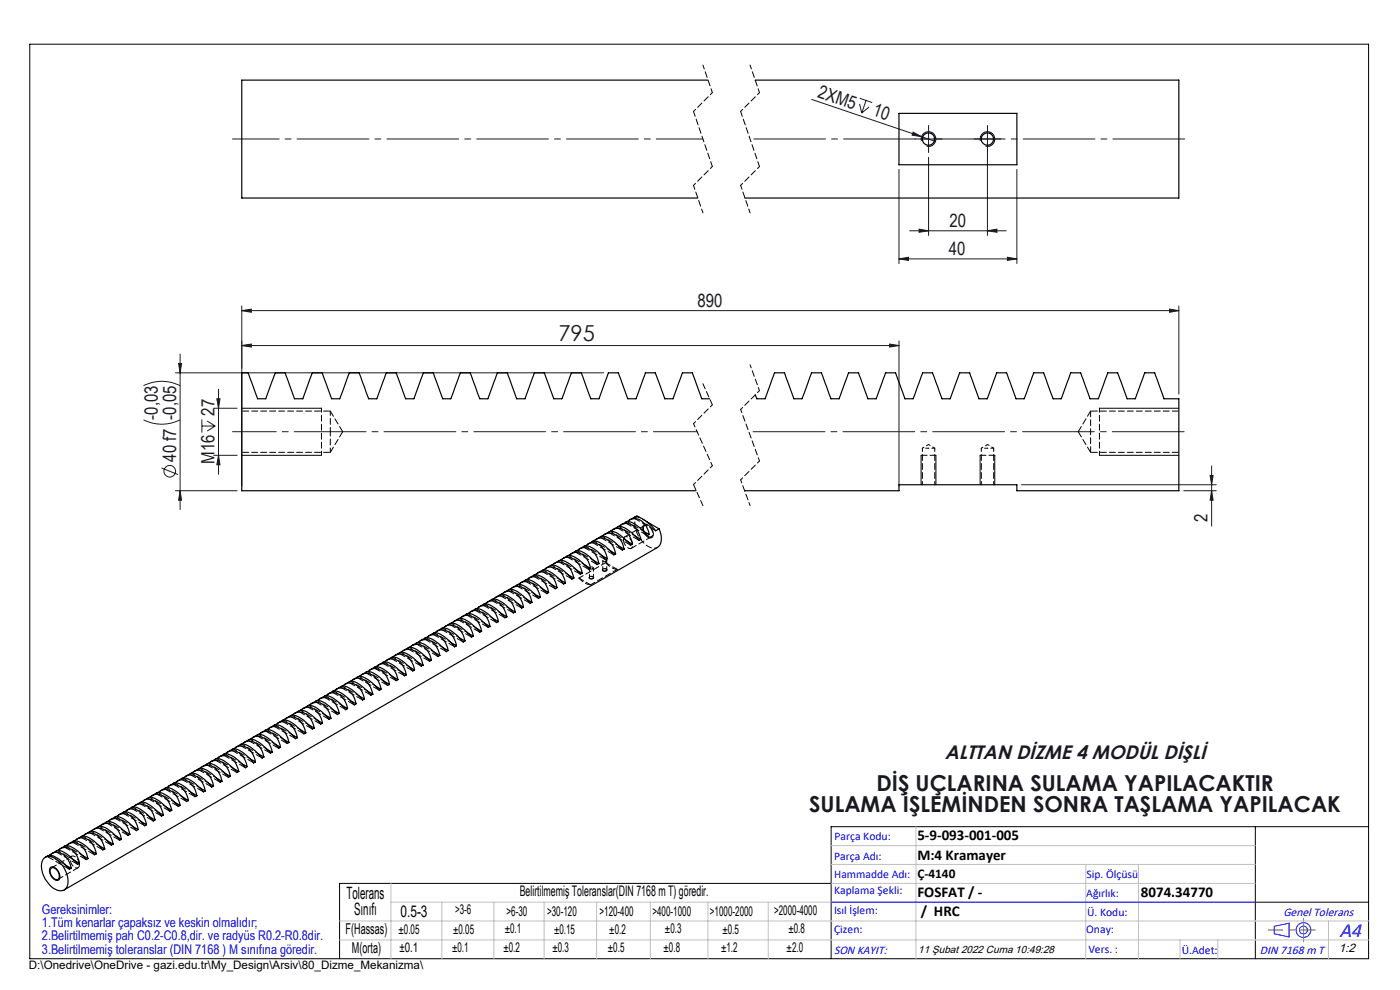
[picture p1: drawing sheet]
<svg xmlns="http://www.w3.org/2000/svg" width="297mm" height="210mm" viewBox="0 0 297 210" stroke-linecap="round" stroke-linejoin="round" font-family="sans-serif">
<g fill="none" stroke="#191924" stroke-width=".21">
<path d="M172.2 21.1l23.3 7.9M182.4 22l.4 2M182.4 20.8l2.6 1M183.7 21.3l-.9 2.7M184.4 22.7l-1.6 1.3M190.7 35.9v20M193.7 28l1.8 1-2-.3zM195.4 29.5h3.1M195.5 29l2.9 1M197 33.4v16.5M197 27.9v3.2M207.9 29.5h3.1"/>
<path d="M209.5 27.9v22M215.7 35.9v20M190.7 54.9l2-.3v.6zM190.7 54.9h25M193 49h20.5M195 48.6l2 .4-2 .3zM209.5 49l2-.4v.7zM213.7 54.6l2 .3-2 .3zM37.2 79.1h90.9M37.9 77.1h.6l-.3 2zM38.2 75.1v33M51.3 73.3l2-.3v.6z"/>
<path d="M51.3 73.3h139.4M51.3 65.9l2-.3v.6zM51.3 64.9v38.2M51.3 65.9h198.8M188.7 73l2 .3-2 .3zM190.7 72.3v30.8M248.1 65.6l2 .3-2 .3zM250.1 64.9v18.7M30.4 89.1a8.6 8.6 0 0 0 7.8 0M30.4 81.8a8.6 8.6 0 0 1 7.8 0M34.3 99.3l3.5 1.4M42.8 89v2.8"/>
<path d="M42.8 90.4h2.8M44 89.3l1.6 1.1M45.3 86.6h5M45.3 96.6h5M45.6 90.4l-1.6 1M46 84.6h.7l-.3 2zM46.4 96.6l.3 2h-.7zM46.4 82.6v18M257 98.8v12.8M37.2 104.1h13.1M38.2 104.1l.3 2h-.6zM216.7 102.8h41.3"/>
<path d="M251.1 104.1h6.9M256.7 100.9h.7l-.4 1.9zM257 104.1l.4 2h-.7z"/>
<circle cx="36" cy="100" r="1.23"/>
</g>
<g fill="none" stroke="#000" stroke-width=".21">
<path d="M6.3 9.4h284v194h-284zM195.5 29.9a1.56 1.56 0 0 1 1.3-2 1.56 1.56 0 0 1 1.7 1.7 1.56 1.56 0 0 1-1.9 1.4M208 29.9a1.56 1.56 0 0 1 1.3-2 1.56 1.56 0 0 1 1.7 1.7 1.56 1.56 0 0 1-1.9 1.4M51.3 96.6h16.9M51.3 86.6h16.9M195.4 96.6v6.2M198.5 96.6v6.2M207.9 96.6v6.2M211 96.6v6.2M233.2 96.6h16.9M233.2 86.6h16.9M136.5 111.4a1.03 1.03 0 0 1 1.6 .5 1.49 1.49 0 0 1 .1 2.2 1.98 1.98 0 0 1-1.7-2.7z"/>
<path d="M125.1 122.3l.3-.1a.34 .34 0 0 1 .5 .3 .34 .34 0 0 1-.5 .3h-.2a.23 .23 0 0 1-.2-.2 .23 .23 0 0 1 .1-.3zM127.9 120.7l.3-.1a.35 .35 0 0 1 .5 .1 .35 .35 0 0 1-.1 .5 .35 .35 0 0 1-.4 0l-.4-.1zM266.3 175.4v28M290.3 175.4h-114v28M10.7 184a1.58 1.58 0 0 1 2 1.5 .8 .8 0 0 1-.2 1.1 .8 .8 0 0 1-1.1-.2 1.93 1.93 0 0 1-.7-2.4zM176.3 187.4h-104.3v16M266.3 191.4h24"/>
</g>
<g fill="none" stroke="#00f" stroke-width=".21">
<path d="M176.3 191.4h90M270.3 196.5l3.2-.7v2.9l-3.2-.6z"/>
<circle cx="276.5" cy="197.3" r="1.57"/>
<circle cx="276.5" cy="197.3" r=".83"/>
</g>
<path d="M195.4 29.5h-1.3M197 27.9v-1.3M197 31v1.4M198.6 29.5h1.3M207.9 29.5h-1.3M209.5 27.9v-1.3M209.5 31v1.4M211.1 29.5h1.3" fill="none" stroke="#191924" stroke-width=".21" stroke-dasharray="15.2 1.3 1.3 1.3"/>
<path d="M49.3 29.5h99.8" fill="none" stroke="#191924" stroke-width=".21" stroke-dasharray="15.2 1.3 1.3 1.3" stroke-dashoffset="5.3"/>
<path d="M159.1 29.5h93" fill="none" stroke="#191924" stroke-width=".21" stroke-dasharray="15.2 1.3 1.3 1.3" stroke-dashoffset="-.8"/>
<path d="M149.1 13.8l2 5.8M159.1 13.8l2 5.8M147.1 39.3l2 5.9M157.1 39.3l2 5.9M68.2 96.6v-10M233.2 86.6v10" fill="none" stroke="#000" stroke-width=".21" stroke-dasharray="1.3 .6" stroke-dashoffset=".4"/>
<path d="M151.1 19.6l-4 4M161.1 19.6l-4 4M151.1 35.3l-4 4M161.1 35.3l-4 4M151.1 85.9l-4 4M151.1 98.8l-4 4M161.1 82.9l-4 4M161.1 97.8l-4 4" fill="none" stroke="#000" stroke-width=".21" stroke-dasharray="1.3 .6" stroke-dashoffset=".7"/>
<path d="M147.1 23.6l4 11.7M157.1 23.6l4 11.7" fill="none" stroke="#000" stroke-width=".21" stroke-dasharray="1.3 .6" stroke-dashoffset=".2"/>
<path d="M149.1 81.4l2 4.5M147.1 102.8l2 4.5" fill="none" stroke="#000" stroke-width=".21" stroke-dasharray="1.3 .6" stroke-dashoffset=".1"/>
<path d="M147.1 89.9l4 8.9M157.1 86.9l4 10.9" fill="none" stroke="#000" stroke-width=".21" stroke-dasharray="1.3 .6" stroke-dashoffset=".5"/>
<path d="M159.1 77.4l2 5.5M157.1 101.8l2 5.5" fill="none" stroke="#000" stroke-width=".21" stroke-dasharray="1.3 .6" stroke-dashoffset=".6"/>
<path d="M279 197.3h-9.9" fill="none" stroke="#f00" stroke-width=".21" stroke-dasharray="15.2 1.3 1.3 1.3" stroke-dashoffset="12.2"/>
<path d="M276.5 197.3v2.5M276.5 197.3v-2.5" fill="none" stroke="#808080" stroke-width=".21" stroke-dasharray="15.2 1.3 1.3 1.3"/>
<g fill="none" stroke="#c0c0c0" stroke-width=".21">
<path d="M176.3 179.4h90M194.3 175.4v28M72 199.4h218.3M72 195.4h218.3M82.9 187.4v16M82.9 191.4h183.4M93.7 191.4v12M104.8 191.4v12M115.4 191.4v12M126.6 191.4v12M138 191.4v12M150.2 191.4v12"/>
<path d="M163 191.4v12M176.3 183.4h90M176.3 187.4h90M230.3 183.4v20M241.5 183.4v20M250.3 199.4v4M258.3 199.4v4M281.8 195.4v8"/>
</g>
<path d="M198.6 96.6h-3.2M211.1 96.6h-3.2" fill="none" stroke="#000" stroke-width=".21" stroke-dasharray="1.3 .6"/>
<path d="M49.3 91.6h98.6" fill="none" stroke="#191924" stroke-width=".21" stroke-dasharray="15.2 1.3 1.3 1.3" stroke-dashoffset="6"/>
<path d="M158.8 91.6h93.3" fill="none" stroke="#191924" stroke-width=".21" stroke-dasharray="15.2 1.3 1.3 1.3" stroke-dashoffset="-.9"/>
<g fill="#191924">
<path d="M193.7 28l1.8 1-2-.3z"/>
<path d="M51.3 65.9l2-.3v.6zM248.1 65.6l2 .3-2 .3zM190.7 54.9l2-.3v.6zM213.7 54.6l2 .3-2 .3zM195 48.6l2 .4-2 .3zM209.5 49l2-.4v.7z"/>
<path d="M38.2 104.1l.3 2h-.6zM37.9 77.1h.6l-.3 2z"/>
<path d="M46 84.6h.7l-.3 2zM46.4 96.6l.3 2h-.7zM256.7 100.9h.7l-.4 1.9zM257 104.1l.4 2h-.7z"/>
<path d="M188.7 73l2 .3-2 .3zM51.3 73.3l2-.3v.6z"/>
</g>
<g fill="none" stroke="#000" stroke-width=".25">
<path d="M150.2 17h-98.9v25h96.7M160.2 17h89.9v25h-92.1M190.7 24.1h25v10.9h-25zM150.5 84.6h-1.6l-2-5.5h-2.1l-2 5.5h-1.8l-2-5.5h-2.1l-2 5.5h-1.7l-2-5.5h-2.2l-1.9 5.5h-1.8l-2-5.5h-2.1l-2 5.5h-1.7l-2-5.5h-2.2l-1.9 5.5h-1.8l-2-5.5h-2.1l-2 5.5h-1.7l-2-5.5h-2.2l-2 5.5h-1.7l-2-5.5h-2.1l-2 5.5h-1.8l-1.9-5.5h-2.1l-2.1 5.5h-1.7l-2-5.5h-2.1l-2 5.5h-1.8l-2-5.5h-2.1l-2 5.5h-1.7l-2-5.5h-2.1l-2 5.5h-1.8l-2-5.5h-1.3v25h96.4M160.2 83.7l.3 .9h1.8l2-5.5h2.1l2 5.5h1.7l2.1-5.5h2.1l2 5.5h1.7l2-5.5h2.1l2 5.5h1.8l2-5.5h2.1l2 5.5h1.7l2-5.5h2.1l2 5.5h1.8l2-5.5h2.1l2 5.5h1.7l2-5.5h2.1l2 5.5h1.8l2-5.5h2.1l2 5.5h1.7l2-5.5h2.1l2 5.5h1.8l2-5.5h2.1l2 5.5h1.7l2.1-5.5h2.1l1.9 5.5h3.2v19.5h-34.4v-1.3h-25v1.3h-32.8M117.1 119.9a2.6 2.6 0 0 1 4.1 1.2l.5 1.5M117.5 119.5l1.1-.6a3.5 3.5 0 0 1 3.1 1.4l1.4 1.5 .4-.2M118.9 118.8a2.33 2.33 0 0 1 3.5 .5l.6 .8 .5 1.5M119.3 118.5l1.1-.6a3.4 3.4 0 0 1 3 1.4l1.5 1.5 .4-.2M120.7 117.8a2.6 2.6 0 0 1 4.1 1.3l.5 1.5M121.1 117.5l1.1-.6a2.87 2.87 0 0 1 2.6 1l1.9 1.9 .4-.3M122.4 116.8a2.44 2.44 0 0 1 3.9 .8l.5 .9 .3 1"/>
<path d="M122.9 116.5l1.1-.7a3.4 3.4 0 0 1 3 1.4l1.4 1.5 .4-.2M124.1 119.9l1.2 .7M124.2 115.8a2.57 2.57 0 0 1 4.1 1.2l.5 1.5M124.6 115.5l1.1-.7a3.4 3.4 0 0 1 3.1 1.4l1.4 1.5 .4-.2M125.9 118.8l1.2 .7M126 114.8a2.56 2.56 0 0 1 4.1 1.2l.5 1.5M126.4 114.4l1.1-.6a3.6 3.6 0 0 1 3.1 1.3l1.4 1.6 .4-.2M127.6 117.8l1.2 .7M127.7 113.7a2.48 2.48 0 0 1 4 .8l.4 .9 .3 1.1M128.2 113.4l1.1-.6a2.29 2.29 0 0 1 2.3 .7l1.5 1.4 .7 .8 .4-.2M129.4 116.8l1.2 .7M129.5 112.7a2.59 2.59 0 0 1 4.2 1.2l.5 1.6"/>
<path d="M130 112.4l1.1-.6a2.29 2.29 0 0 1 2.2 .7l1.2 .9 1 1.2 .5-.2M131.2 115.8l1.2 .7M131.3 111.6a2.59 2.59 0 0 1 4.1 1.3l.6 1.5M131.8 111.3l1-.6a2.37 2.37 0 0 1 2.3 .8l1.2 .9 1 1.2 .4-.2M133 114.8l1.2 .7M133.1 110.6a2.6 2.6 0 0 1 4.1 1.3l.5 1.5M133.5 110.3l1.1-.6a2.36 2.36 0 0 1 2.3 .7l1.1 1 1.1 1.2 .7-.4M134.8 113.7l1.2 .7M134.9 109.6l.2-.1 .4 .2M136.5 112.7l1.2 .7M137.2 110.7l2.6 1.5M139.8 112.2a3.2 3.2 0 0 1-.3 3.9l-125.9 72.7"/>
<path d="M83.3 139.4a2.56 2.56 0 0 1 4.2 1.2l.4 1.5M83.8 139l1-.6a2.56 2.56 0 0 1 2.3 .8l.8 .6 1.5 1.5 .3-.2M85.1 138.4a2.48 2.48 0 0 1 3.9 .8l.5 .8 .2 1.1M85.5 138l1.1-.6a2.29 2.29 0 0 1 2.3 .7l1.2 1 1 1.2 .4-.3M86.9 137.3a2.59 2.59 0 0 1 4.1 1.3l.5 1.4M87.3 137l1.1-.6a2.29 2.29 0 0 1 2.3 .7l1.1 1 1.1 1.2 .4-.3M88.7 136.3a2.59 2.59 0 0 1 4.1 1.2l.5 1.5M89.1 136l1.1-.6a2.37 2.37 0 0 1 2.3 .7l1.1 .9 1.1 1.2 .4-.2M90.3 139.4l1.2 .6M90.5 135.2a2.6 2.6 0 0 1 4.1 1.3l.5 1.5M90.9 134.9l1.1-.6a3.4 3.4 0 0 1 3 1.4l1.4 1.5 .4-.2M92.1 138.4l1.2 .6"/>
<path d="M92.2 134.2a2.59 2.59 0 0 1 4.1 1.3l.5 1.5M92.7 133.9l1-.6a2.81 2.81 0 0 1 2.7 1l1.8 1.9 .4-.2M93.9 137.3l1.2 .7M94 133.2a2.63 2.63 0 0 1 4.1 1.3l.5 1.5M94.4 132.9l1.1-.7a3.5 3.5 0 0 1 3.1 1.4l1.4 1.6 .4-.3M95.7 136.3l1.1 .7M95.8 132.2a2.61 2.61 0 0 1 4.1 1.2l.5 1.5M96.2 131.9l1.1-.7a3.4 3.4 0 0 1 3 1.4l1.5 1.5 .4-.2M97.4 135.3l1.2 .7M97.5 131.2a2.6 2.6 0 0 1 4.2 1.2l.5 1.5M98 130.8l1.1-.6a3.5 3.5 0 0 1 3 1.4l1.5 1.5 .4-.2M99.2 134.3l1.2 .6"/>
<path d="M99.3 130.1a2.64 2.64 0 0 1 4.2 1.3l.5 1.5M99.8 129.8l1.1-.6a3.4 3.4 0 0 1 3 1.4l1.4 1.5 .4-.2M101 133.2l1.2 .7M101.1 129.1a2.56 2.56 0 0 1 4.1 1.2l.5 1.6M101.5 128.8l1.1-.6a3.4 3.4 0 0 1 3.1 1.3l1.4 1.5 .4-.2M102.8 132.2l1.2 .7M102.9 128.1a2.56 2.56 0 0 1 4.1 1.2l.5 1.5M103.3 127.8l1.1-.7a3.5 3.5 0 0 1 3.1 1.4l1.4 1.5 .4-.2M104.5 131.2l1.2 .7M104.7 127.1a2.45 2.45 0 0 1 3.8 .8l.5 .9 .3 1M105.1 126.7l1.1-.6a2.56 2.56 0 0 1 2.2 .8l1.6 1.3 .7 .8 .4-.2M106.3 130.1l1.2 .7"/>
<path d="M106.4 126a2.56 2.56 0 0 1 4.2 1.3l.5 1.5M106.9 125.7l1.1-.6a2.29 2.29 0 0 1 2.2 .7l.8 .6 1.5 1.6 .4-.2M108.1 129.1l1.2 .7M108.2 125a2.48 2.48 0 0 1 3.9 .8l.5 .9 .3 1.1M108.7 124.7l1-.6a2.29 2.29 0 0 1 2.3 .7l1.2 1 1 1.2 .4-.3M109.9 128.1l1.2 .7M110 124a2.6 2.6 0 0 1 4.1 1.2l.5 1.5M110.4 123.6l1.1-.6a2.29 2.29 0 0 1 2.3 .8l1.1 .9 1.1 1.2 .4-.2M111.7 127.1l1.2 .7M111.8 122.9a2.59 2.59 0 0 1 4.1 1.3l.5 1.5M112.2 122.6l1.1-.6a2.44 2.44 0 0 1 2.3 .7l1.1 1 1.1 1.2 .4-.2M113.4 126l1.2 .7"/>
<path d="M113.5 121.9a2.63 2.63 0 0 1 4.2 1.3l.5 1.5M114 121.6l1.1-.6a3.4 3.4 0 0 1 3 1.3l1.5 1.6 .3-.3M115.2 125l1.2 .7M115.3 120.9a2.59 2.59 0 0 1 4.2 1.3l.4 1.4M115.7 120.6l1.1-.7a3.4 3.4 0 0 1 3.1 1.4l1.4 1.6 .4-.3M117 124l1.2 .7M118.7 123l1.2 .6M120.5 121.9l1.2 .7M122.3 120.9l1.2 .7M47.8 159.9a2.6 2.6 0 0 1 4.1 1.2l.5 1.5M48.2 159.6l1.1-.7a3.4 3.4 0 0 1 3.1 1.4l1.4 1.5 .4-.2M49.6 158.8a2.59 2.59 0 0 1 4.1 1.3l.5 1.5"/>
<path d="M50 158.5l1.1-.6a2.81 2.81 0 0 1 2.6 1.1l1.9 1.8 .4-.2M51.3 157.8a2.64 2.64 0 0 1 4.2 1.3l.5 1.5M51.8 157.5l1-.6a3.5 3.5 0 0 1 3.1 1.3l1.5 1.6 .3-.2M53.1 156.8a2.37 2.37 0 0 1 3.6 .4l.6 .8 .4 1.6M53.6 156.5l1-.7a3.4 3.4 0 0 1 3.1 1.4l1.4 1.5 .4-.2M54.8 159.9l1.2 .7M54.9 155.8a2.6 2.6 0 0 1 4.1 1.2l.5 1.5M55.4 155.5l1-.7a2.56 2.56 0 0 1 2.3 .8l1.2 1 1 1.1 .4-.2M56.6 158.9l1.1 .7M56.7 154.8a2.48 2.48 0 0 1 3.9 .8l.7 1.9M57.1 154.4l1.1-.6a3.4 3.4 0 0 1 3 1.4l1.5 1.5 .4-.2M58.3 157.8l1.2 .7"/>
<path d="M58.5 153.7a2.57 2.57 0 0 1 4.1 1.3l.5 1.5M58.9 153.4l1.1-.6a3.4 3.4 0 0 1 3 1.4l1.5 1.5 .4-.2M60.1 156.8l1.2 .7M60.2 152.7a2.56 2.56 0 0 1 4.1 1.2l.6 1.6M60.7 152.4l1-.6a3.5 3.5 0 0 1 3.1 1.3l1.5 1.5 .3-.2M61.9 155.8l1.2 .7M62 151.7a2.45 2.45 0 0 1 3.9 .8l.5 .9 .2 1M62.4 151.3l1.1-.6a2.56 2.56 0 0 1 2.3 .8l1.5 1.3 .7 .8 .4-.2M63.7 154.8l1.2 .7M63.8 150.7a2.56 2.56 0 0 1 4.1 1.2l.5 1.5M64.2 150.3l1.1-.6a2.29 2.29 0 0 1 2.3 .8l.8 .6 1.4 1.5 .4-.2M65.4 153.7l1.2 .7"/>
<path d="M65.5 149.6a2.48 2.48 0 0 1 3.9 .9l.5 .8 .3 1.1M66 149.3l1.1-.6a2.33 2.33 0 0 1 2.3 .7l1.1 1 1.1 1.2 .4-.3M67.2 152.7l1.2 .7M67.3 148.6a2.6 2.6 0 0 1 4.2 1.3l.5 1.4M67.8 148.3l1.1-.6a2.29 2.29 0 0 1 2.2 .7l1.2 1 1 1.2 .4-.3M69 151.7l1.2 .7M69.1 147.6a2.59 2.59 0 0 1 4.1 1.2l.5 1.5M69.6 147.2l1-.6a2.88 2.88 0 0 1 2.7 1.1l1.8 1.8 .4-.2M70.8 150.7l1.2 .6M70.9 146.5a2.63 2.63 0 0 1 4.1 1.3l.5 1.5M71.3 146.2l1.1-.6a3.4 3.4 0 0 1 3.1 1.4l1.4 1.5 .4-.2M72.6 149.6l1.1 .7"/>
<path d="M72.7 145.5a2.6 2.6 0 0 1 4.1 1.2l.5 1.6M73.1 145.2l1.1-.6a3.4 3.4 0 0 1 3 1.3l1.5 1.6 .4-.3M74.3 148.6l1.2 .7M74.4 144.5a2.6 2.6 0 0 1 4.2 1.2l.5 1.5M74.9 144.2l1.1-.7a3.5 3.5 0 0 1 3 1.4l1.5 1.5 .4-.2M76.1 147.6l1.2 .7M76.2 143.5a2.33 2.33 0 0 1 3.6 .4l.6 .8 .5 1.5M76.7 143.1l1.1-.6a3.4 3.4 0 0 1 3 1.4l1.4 1.5 .4-.2M77.9 146.6l1.2 .6M78 142.4a2.6 2.6 0 0 1 4.1 1.3l.5 1.5M78.5 142.1l1-.6a2.87 2.87 0 0 1 2.7 1l1.8 1.9 .4-.2M79.7 145.5l1.2 .7"/>
<path d="M79.8 141.4a2.44 2.44 0 0 1 3.8 .8l.5 .9 .3 1.1M80.2 141.1l1.1-.6a3.5 3.5 0 0 1 3 1.3l1.5 1.6 .4-.3M81.5 144.5l1.1 .7M81.6 140.4a2.57 2.57 0 0 1 4.1 1.2l.5 1.5M82 140.1l1.1-.7a3.4 3.4 0 0 1 3 1.4l1.5 1.5 .3-.2M83.2 143.5l1.2 .7M85 142.4l1.2 .7M86.8 141.4l1.1 .7M88.5 140.4l1.2 .7M14 179.4a2.48 2.48 0 0 1 3.9 .8l.8 1.9M14.5 179.1l1.1-.7a3.4 3.4 0 0 1 3 1.4l1.4 1.5 .4-.2M15.8 178.4a2.57 2.57 0 0 1 4.1 1.2l.5 1.5"/>
<path d="M16.2 178l1.1-.6a3.4 3.4 0 0 1 3.1 1.4l1.4 1.5 .4-.2M17.6 177.3a2.56 2.56 0 0 1 4.1 1.3l.5 1.5M18 177l1.1-.6a3.6 3.6 0 0 1 3.1 1.3l1.4 1.6 .4-.2M19.4 176.3a2.45 2.45 0 0 1 3.8 .8l.5 .9 .3 1.1M19.8 176l1.1-.6a2.29 2.29 0 0 1 2.2 .7l1.6 1.3 .7 .9 .4-.3M21 179.4l1.2 .7M21.1 175.3a2.59 2.59 0 0 1 4.2 1.2l.5 1.5M21.6 174.9l1-.6a2.29 2.29 0 0 1 2.3 .8l1.2 .9 1 1.2 .5-.2M22.8 178.4l1.2 .7M22.9 174.2a2.63 2.63 0 0 1 4.2 1.3l.5 1.5M23.4 173.9l1-.6a2.37 2.37 0 0 1 2.3 .8l1.2 .9 1 1.2 .4-.2M24.6 177.3l1.2 .7"/>
<path d="M24.7 173.2a2.6 2.6 0 0 1 4.1 1.3l.5 1.5M25.1 172.9l1.1-.6a3.7 3.7 0 0 1 3 1.3l1.5 1.6 .4-.3M26.4 176.3l1.2 .7M26.5 172.2a2.59 2.59 0 0 1 4.1 1.3l.5 1.4M26.9 171.9l1.1-.7a2.88 2.88 0 0 1 2.7 1.1l1.8 1.9 .4-.3M28.1 175.3l1.2 .7M28.2 171.2a2.63 2.63 0 0 1 4.2 1.2l.5 1.5M28.7 170.8l1.1-.6a3.4 3.4 0 0 1 3 1.4l1.5 1.5 .3-.2M29.9 174.3l1.2 .6M30 170.1a2.61 2.61 0 0 1 4.1 1.3l.5 1.5M30.4 169.8l1.1-.6a3.4 3.4 0 0 1 3.1 1.4l1.4 1.5 .4-.2M31.7 173.2l1.2 .7"/>
<path d="M31.8 169.1a2.6 2.6 0 0 1 4.1 1.2l.5 1.6M32.2 168.8l1.1-.6a3.5 3.5 0 0 1 3.1 1.3l1.4 1.6 .4-.3M33.4 172.2l1.2 .7M33.6 168.1a2.61 2.61 0 0 1 4.1 1.2l.5 1.5M34 167.8l1.1-.7a3.4 3.4 0 0 1 3 1.4l1.5 1.5 .4-.2M35.2 171.2l1.2 .7M35.3 167.1a2.56 2.56 0 0 1 4.2 1.2l.5 1.5M35.8 166.7l1.1-.6a3.4 3.4 0 0 1 3 1.4l1.5 1.5 .4-.2M37 170.1l1.2 .7M37.1 166a2.44 2.44 0 0 1 3.9 .9l.5 .9 .3 1M37.6 165.7l1-.6a3.5 3.5 0 0 1 3.1 1.4l1.4 1.5 .4-.2M38.8 169.1l1.2 .7"/>
<path d="M38.9 165a2.57 2.57 0 0 1 4.1 1.3l.5 1.5M39.3 164.7l1.1-.6a2.56 2.56 0 0 1 2.3 .7l1.5 1.3 .7 .9 .4-.3M40.6 168.1l1.2 .7M40.7 164a2.56 2.56 0 0 1 4.1 1.2l.5 1.5M41.1 163.6l1.1-.6a2.29 2.29 0 0 1 2.2 .8l.9 .6 1.4 1.5 .4-.2M42.3 167.1l1.2 .7M42.4 162.9a2.52 2.52 0 0 1 4 .9l.4 .9 .3 1M42.9 162.6l1.1-.6a2.29 2.29 0 0 1 2.2 .8l1.2 .9 1.1 1.2 .4-.2M44.1 166l1.2 .7M44.2 161.9a2.6 2.6 0 0 1 4.2 1.3l.5 1.5M44.7 161.6l1.1-.6a2.29 2.29 0 0 1 2.2 .7l1.2 1 1 1.2 .5-.3M45.9 165l1.2 .7"/>
<path d="M46 160.9a2.59 2.59 0 0 1 4.1 1.3l.6 1.4M46.5 160.6l1-.6a2.44 2.44 0 0 1 2.3 .7l1.2 1 1 1.2 .4-.3M47.7 164l1.2 .7M49.5 163l1.2 .6M51.2 162l1.2 .6M53 160.9l1.2 .7M9.2 182.2a1.93 1.93 0 0 1 2.9 .2 5.4 5.4 0 0 1 2 5.8 1.82 1.82 0 0 1-2.8 .2 5.6 5.6 0 0 1-2.3-5.8zM9.6 181.8a1.85 1.85 0 0 1 2.5 .2l1.6 1.2 1 1.2 .4-.2M10.5 181.4a2.37 2.37 0 0 1 3.6 .4l.5 .9 .5 1.5M10.8 184.1a1.54 1.54 0 0 1 1.8 1.8 .64 .64 0 0 1-.4 .7 .64 .64 0 0 1-.8-.3 1.75 1.75 0 0 1-.6-2.2zM10.9 181.1l1.1-.6a3.4 3.4 0 0 1 3 1.3l1.5 1.6 .4-.2M12.2 180.4a2.6 2.6 0 0 1 4.2 1.2l.5 1.6"/>
<path d="M12.7 180.1l1.1-.7a2.56 2.56 0 0 1 2.2 .8l1.2 1 1.1 1.1 .4-.2M13.9 183.5l1.2 .7M15.7 182.4l1.2 .8M17.5 181.4l1.2 .7M19.2 180.4l1.2 .7"/>
<circle cx="197" cy="29.5" r="1.32"/>
<circle cx="209.5" cy="29.5" r="1.31"/>
</g>
<path d="M231.4 87.2v8.8M133.9 116.3l4.3-2.4M136.8 111.4l-4.3 2.5M122.8 122.6a3.7 3.7 0 0 0 2.5 1.4M130.9 120.8a3.7 3.7 0 0 1-2.4-1.4M12.3 186.5l4.3-2.4M15.2 181.6l-4.3 2.5" fill="none" stroke="#000" stroke-width=".21" stroke-dasharray="1.3 .6" stroke-dashoffset=".1"/>
<path d="M197 95.1h-1.3M198.3 95.1h-1.3M209.5 95.1h-1.3M210.8 95.1h-1.3" fill="none" stroke="#000" stroke-width=".21" stroke-dasharray="1.3 .6" stroke-dashoffset=".7"/>
<g fill="none" stroke="#000" stroke-width=".21" stroke-dasharray="1.3 .6" stroke-dashoffset="-.2">
<path d="M51.3 96h18.8M70.1 87.2h-18.8M231.4 96h18.7M250.1 87.2h-18.7M118.4 119.1l4.7 2.7M120.2 118.1l4.7 2.7M122 117l4.7 2.8M123.8 116l4.7 2.7M125.6 115l4.6 2.7M127.3 114l4.7 2.7M129.1 112.9l4.7 2.7M130.9 111.9l4.7 2.7"/>
<path d="M132.7 110.9l4.6 2.7M134.4 109.9l4.7 2.7M82.9 139.6l4.7 2.7M84.7 138.6l4.7 2.7M86.5 137.6l4.6 2.7M88.2 136.5l4.7 2.7M90 135.5l4.7 2.7M91.8 134.5l4.7 2.7M93.6 133.5l4.6 2.7M95.3 132.4l4.7 2.7M97.1 131.4l4.7 2.7M98.9 130.4l4.7 2.7"/>
<path d="M100.7 129.4l4.7 2.7M102.4 128.3l4.7 2.7M104.2 127.3l4.7 2.7M106 126.3l4.7 2.7M107.8 125.3l4.7 2.7M109.6 124.2l4.6 2.7M111.3 123.2l4.7 2.7M113.1 122.2l4.7 2.7M114.9 121.2l4.7 2.7M116.7 120.1l4.7 2.7M49.1 159.1l4.7 2.7M50.9 158.1l4.7 2.7"/>
<path d="M52.7 157.1l4.7 2.7M54.5 156l4.7 2.7M56.2 155l4.7 2.7M58 154l4.7 2.7M59.8 153l4.7 2.7M61.6 151.9l4.7 2.7M63.4 150.9l4.6 2.7M65.1 149.9l4.7 2.7M66.9 148.9l4.7 2.7M68.7 147.8l4.7 2.7M70.5 146.8l4.6 2.7M72.2 145.8l4.7 2.7"/>
<path d="M74 144.7l4.7 2.8M75.8 143.7l4.7 2.7M77.6 142.7l4.7 2.7M79.3 141.7l4.7 2.7M81.1 140.6l4.7 2.7M13.6 179.6l4.7 2.7M15.4 178.6l4.7 2.7M17.1 177.6l4.7 2.7M18.9 176.6l4.7 2.7M20.7 175.5l4.7 2.7M22.5 174.5l4.7 2.7M24.3 173.5l4.6 2.7"/>
<path d="M26 172.4l4.7 2.8M27.8 171.4l4.7 2.7M29.6 170.4l4.7 2.7M31.4 169.4l4.6 2.7M33.1 168.3l4.7 2.7M34.9 167.3l4.7 2.7M36.7 166.3l4.7 2.7M38.5 165.3l4.7 2.7M40.2 164.2l4.7 2.7M42 163.2l4.7 2.7M43.8 162.2l4.7 2.7M45.6 161.2l4.7 2.7"/>
<path d="M47.4 160.1l4.6 2.7M10 181.7l4.7 2.7M11.8 180.7l4.7 2.7"/>
</g>
<g fill="none" stroke="#000" stroke-width=".21" stroke-dasharray="1.3 .6">
<path d="M70.1 96l2.6-4.4M72.7 91.6l-2.6-4.4M228.7 91.6l2.7 4.4M231.4 87.2l-2.7 4.4M116.9 119.9l-.2 .2M117.1 119.9h.1M118.4 119.1l.4-.2M118.6 118.9l-.2 .2M118.8 118.9l.1-.1M120.2 118.1l.4-.3M120.4 117.9l-.2 .2M120.6 117.8h.1"/>
<path d="M122 117l.4-.2M122.2 116.9l-.2 .1M122.4 116.8h.1M123.8 116l.4-.2M124 115.8l-.2 .2M124.2 115.8v-.1M125.6 115l.3-.2M125.7 114.8l-.1 .2M125.9 114.8l.1-.1M127.3 114l.4-.3M127.5 113.8l-.2 .2M127.7 113.7h.1"/>
<path d="M129.1 112.9l.4-.2M129.3 112.7l-.2 .2M129.5 112.7h.1M130.9 111.9l.4-.2M131.1 111.7l-.2 .2M131.3 111.7v-.1M132.3 114.5a.65 .65 0 0 1 .4-.7 .65 .65 0 0 1 .8 .3 1.48 1.48 0 0 1 .4 2.2 1.77 1.77 0 0 1-1.6-1.8M132.7 110.9l.4-.2M132.9 110.7l-.2 .2M133.1 110.7v-.1M134.4 109.9l.5-.3M134.6 109.7l-.2 .2"/>
<path d="M136.5 112.1a.65 .65 0 0 1 .4-.7 .65 .65 0 0 1 .8 .3 1.48 1.48 0 0 1 .4 2.2 1.77 1.77 0 0 1-1.6-1.8M82.9 139.6l.4-.2M83.1 139.4l-.2 .2M83.3 139.4v-.1M84.7 138.6l.4-.2M84.9 138.4l-.2 .2M85.1 138.4v-.1M86.5 137.6l.3-.3M86.6 137.4l-.1 .2M86.8 137.3h.1M88.2 136.5l.4-.2M88.4 136.3l-.2 .2"/>
<path d="M88.6 136.3h.1M90 135.5l.4-.2M90.2 135.3l-.2 .2M90.4 135.3l.1-.1M91.8 134.5l.4-.2M92 134.3l-.2 .2M92.2 134.3v-.1M93.6 133.5l.4-.3M93.8 133.3l-.2 .2M94 133.2h.1M95.3 132.4l.4-.2M95.5 132.2l-.2 .2"/>
<path d="M95.7 132.2h.1M97.1 131.4l.4-.2M97.3 131.2l-.2 .2M97.5 131.2l.1-.1M98.9 130.4l.4-.2M99.1 130.2l-.2 .2M99.3 130.2v-.1M100.7 129.4l.4-.3M100.9 129.2l-.2 .2M101.1 129.1h.1M102.4 128.3l.4-.2M102.6 128.1l-.2 .2"/>
<path d="M102.8 128.1h.1M104.2 127.3l.4-.2M104.4 127.1l-.2 .2M104.6 127.1l.1-.1M106 126.3l.4-.2M106.2 126.1l-.2 .2M106.4 126.1v-.1M107.8 125.3l.4-.3M108 125.1l-.2 .2M108.2 125h.1M109.6 124.2l.4-.2M109.7 124l-.1 .2"/>
<path d="M110 124h.1M111.3 123.2l.4-.2M111.5 123l-.2 .2M111.7 123l.1-.1M113.1 122.2l.4-.3M113.3 122l-.2 .2M113.5 121.9h.1M114.9 121.2l.4-.3M115.1 121l-.2 .2M115.3 120.9h.1M116.7 120.1l.4-.2M47.5 159.9l-.1 .2"/>
<path d="M47.8 159.9h.1M49.1 159.1l.4-.2M49.3 158.9l-.2 .2M49.5 158.9l.1-.1M50.9 158.1l.4-.2M51.1 157.9l-.2 .2M51.3 157.9l.1-.1M52.7 157.1l.4-.3M52.9 156.9l-.2 .2M53.1 156.8h.1M54.5 156l.4-.2M54.7 155.8l-.2 .2"/>
<path d="M54.9 155.8h.1M56.2 155l.4-.2M56.4 154.8l-.2 .2M56.6 154.8l.1-.1M58 154l.4-.2M58.2 153.8l-.2 .2M58.4 153.8l.1-.1M59.8 153l.4-.3M60 152.8l-.2 .2M60.2 152.7h.1M61.6 151.9l.4-.2M61.8 151.7l-.2 .2"/>
<path d="M62 151.7h.1M63.4 150.9l.3-.2M63.5 150.7l-.1 .2M63.7 150.7l.1-.1M65.1 149.9l.4-.3M65.3 149.7l-.2 .2M65.5 149.6h.1M66.9 148.9l.4-.3M67.1 148.7l-.2 .2M67.3 148.6h.1M68.7 147.8l.4-.2M68.9 147.6l-.2 .2"/>
<path d="M69.1 147.6h.1M70.5 146.8l.4-.2M70.7 146.6l-.2 .2M70.9 146.6v-.1M72.2 145.8l.4-.3M72.4 145.6l-.2 .2M72.6 145.5h.1M74 144.7l.4-.2M74.2 144.6l-.2 .1M74.4 144.5h.1M75.8 143.7l.4-.2M76 143.5l-.2 .2"/>
<path d="M76.2 143.5v-.1M77.6 142.7l.4-.2M77.8 142.5l-.2 .2M78 142.5v-.1M79.3 141.7l.4-.3M79.5 141.5l-.2 .2M79.7 141.4h.1M81.1 140.6l.4-.2M81.3 140.4l-.2 .2M81.5 140.4h.1M13.6 179.6l.4-.2M13.8 179.4l-.2 .2"/>
<path d="M14 179.4h.1M15.4 178.6l.4-.2M15.6 178.4l-.2 .2M15.8 178.4v-.1M17.1 177.6l.4-.3M17.3 177.4l-.2 .2M17.5 177.3h.1M18.9 176.6l.4-.3M19.1 176.4l-.2 .2M19.3 176.3h.1M20.7 175.5l.4-.2M20.9 175.3l-.2 .2"/>
<path d="M21.1 175.3h.1M22.5 174.5l.4-.2M22.7 174.3l-.2 .2M22.9 174.3v-.1M24.3 173.5l.3-.3M24.4 173.3l-.1 .2M24.6 173.2h.1M26 172.4l.4-.2M26.2 172.3l-.2 .1M26.4 172.2h.1M27.8 171.4l.4-.2M28 171.2l-.2 .2"/>
<path d="M28.2 171.2l.1-.1M29.6 170.4l.4-.2M29.8 170.2l-.2 .2M30 170.2v-.1M31.4 169.4l.4-.3M31.6 169.2l-.2 .2M31.8 169.1h.1M33.1 168.3l.4-.2M33.3 168.1l-.2 .2M33.5 168.1h.1M34.9 167.3l.4-.2M35.1 167.1l-.2 .2"/>
<path d="M35.3 167.1l.1-.1M36.7 166.3l.4-.2M36.9 166.1l-.2 .2M37.1 166.1v-.1M38.5 165.3l.4-.3M38.7 165.1l-.2 .2M38.9 165h.1M40.2 164.2l.4-.2M40.4 164l-.2 .2M40.6 164h.1M42 163.2l.4-.2M42.2 163l-.2 .2"/>
<path d="M42.4 163l.1-.1M43.8 162.2l.4-.2M44 162l-.2 .2M44.2 162v-.1M45.6 161.2l.4-.3M45.8 161l-.2 .2M46 160.9h.1M47.4 160.1l.4-.2M10 181.7l.4-.2M10.2 181.5l-.2 .2M10.4 181.5l.1-.1M11.8 180.7l.4-.3"/>
<path d="M12 180.5l-.2 .2M12.2 180.4h.1M16.9 183.4a1.77 1.77 0 0 0-1.6-1.8 1.53 1.53 0 0 0 .6 2.4l.6 .1 .3-.2 .1-.5"/>
</g>
<path d="M195.7 95.1v7.7M208.2 95.1v7.7M127.9 118.9v2M135.1 109.5a4.6 4.6 0 0 0 .9 5.1 3 3 0 0 0 3.5 1.5M198.3 102.8v-7.7M210.8 102.8v-7.7M125.1 120.5v2M125.9 122.5v-2M128.7 120.9v-2" fill="none" stroke="#000" stroke-width=".21" stroke-dasharray="1.3 .6" stroke-dashoffset=".6"/>
<path d="M197 94.3l-1.3 .8M198.3 95.1l-1.3-.8M209.5 94.3l-1.3 .8M210.8 95.1l-1.3-.8" fill="none" stroke="#000" stroke-width=".21" stroke-dasharray="1.3 .6" stroke-dashoffset=".8"/>
<path d="M70.1 91.6v-4.4M70.1 96v-4.4" fill="none" stroke="#000" stroke-width=".21" stroke-dasharray="1.3 .6" stroke-dashoffset=".4"/>
<path d="M128.5 119.4l-5.7 3.2M122.8 122.6l2.5 1.4M125.3 124l5.6-3.2M130.9 120.8l-2.4-1.4" fill="none" stroke="#000" stroke-width=".21" stroke-dasharray="1.3 .6" stroke-dashoffset=".2"/>
<g fill="none" stroke="#000" stroke-width=".21" stroke-dasharray="1.3 .6" stroke-dashoffset=".5">
<path d="M124.1 119.9l-3.5-2.1M125.9 118.8l-3.5-2M127.7 117.8l-3.5-2M128.6 119h-.7a.39 .39 0 0 1 .4-.4 .39 .39 0 0 1 .4 .4h-.1M129.4 116.8l-3.5-2M131.2 115.8l-3.5-2.1M133 114.7l-3.5-2M134.8 113.7l-3.5-2M136.6 112.7l-3.5-2M90.3 139.4l-3.5-2.1M92.1 138.3l-3.5-2M93.9 137.3l-3.5-2"/>
<path d="M95.7 136.3l-3.5-2M97.5 135.3l-3.5-2.1M99.2 134.2l-3.5-2M101 133.2l-3.5-2M102.8 132.2l-3.5-2M104.6 131.1l-3.5-2M106.3 130.1l-3.5-2M108.1 129.1l-3.5-2M109.9 128.1l-3.5-2M111.7 127l-3.5-2M113.4 126l-3.4-2M115.2 125l-3.5-2"/>
<path d="M117 124l-3.5-2.1M118.8 122.9l-3.5-2M120.6 121.9l-3.5-2M122.3 120.9l-3.5-2M125.8 120.7l-.7-.1a.39 .39 0 0 1 .4-.4 .39 .39 0 0 1 .4 .4l-.1 .1M125.8 122.7l-.7-.1a.39 .39 0 0 1 .4-.3 .39 .39 0 0 1 .4 .3l-.1 .1M128.6 121.1l-.7-.1a.39 .39 0 0 1 .4-.4 .39 .39 0 0 1 .4 .4l-.1 .1M54.8 159.9l-3.5-2M56.6 158.8l-3.5-2M58.4 157.8l-3.5-2M60.1 156.8l-3.5-2M61.9 155.8l-3.5-2"/>
<path d="M63.7 154.7l-3.5-2M65.5 153.7l-3.5-2M67.2 152.7l-3.5-2M69 151.7l-3.5-2.1M70.8 150.6l-3.5-2M72.6 149.6l-3.5-2M74.4 148.6l-3.5-2M76.1 147.6l-3.5-2.1M77.9 146.5l-3.5-2M79.7 145.5l-3.5-2M81.5 144.5l-3.5-2M83.2 143.5l-3.5-2.1"/>
<path d="M85 142.4l-3.5-2M86.8 141.4l-3.5-2M88.6 140.4l-3.5-2M21 179.4l-3.5-2.1M22.8 178.3l-3.5-2M24.6 177.3l-3.5-2M26.4 176.3l-3.5-2M28.1 175.3l-3.5-2.1M29.9 174.2l-3.5-2M31.7 173.2l-3.5-2M33.5 172.2l-3.5-2M35.3 171.2l-3.5-2.1"/>
<path d="M37 170.1l-3.5-2M38.8 169.1l-3.5-2M40.6 168.1l-3.5-2M42.4 167.1l-3.5-2.1M44.1 166l-3.5-2M45.9 165l-3.5-2M47.7 164l-3.5-2M49.5 163l-3.5-2.1M51.2 161.9l-3.4-2M53 160.9l-3.5-2M13.9 183.5l-3.5-2M15.7 182.4l-3.5-2"/>
<path d="M17.5 181.4l-3.5-2M19.3 180.4l-3.5-2"/>
</g>
<path d="M135.5 109.7l1.7 .9" fill="none" stroke="#000" stroke-width=".21" stroke-dasharray="1.3 .6" stroke-dashoffset="1"/>
<g font-size="4.7" fill="#191924">
<text x="118.5" y="72.3">795</text>
<text x="185.9" y="167.7">DİŞ UÇLARINA SULAMA YAPILACAKTIR</text>
<text x="171.7" y="172.2">SULAMA İŞLEMİNDEN SONRA TAŞLAMA YAPILACAK</text>
</g>
<text font-size="4.4" fill="#00f" x="284.2" y="198.7">A4</text>
<text font-size="4.1" fill="#191924" x="200.4" y="161">ALTTAN DİZME 4 MODÜL DİŞLİ</text>
<g font-size="3.9" fill="#191924">
<text x="173.3" y="20.5" transform="rotate(19 173.3 20.5)">2XM5</text>
<text x="184.9" y="24.5" transform="rotate(19 184.9 24.5)">10</text>
<text x="201.4" y="48.1">20</text>
<text x="201.3" y="54">40</text>
<text x="147.9" y="65">890</text>
<text x="33.5" y="89" transform="rotate(-90 33.5 89)">-0,03</text>
<text x="45.5" y="88.2" transform="rotate(-90 45.5 88.2)">27</text>
<text x="37.4" y="97.9" transform="rotate(-90 37.4 97.9)">40 f7 -0,05</text>
<text x="45.5" y="98.3" transform="rotate(-90 45.5 98.3)">M16</text>
<text x="256.2" y="110.7" transform="rotate(-90 256.2 110.7)">2</text>
</g>
<g font-size="3.6">
<text x="73.5" y="190.7">Tolerans</text>
<text x="75.1" y="194.1">Sınıfı</text>
</g>
<text font-size="3.4" x="85" y="194.4">0.5-3</text>
<g font-size="3.2">
<text x="194.6" y="178.2">5-9-093-001-005</text>
<text x="194.6" y="182.4">M:4 Kramayer</text>
<text x="194.6" y="190.2">FOSFAT / -</text>
<text x="242" y="190.2">8074.34770</text>
<text x="195.3" y="194.3">/ HRC</text>
<text x="73.3" y="198.1">F(Hassas)</text>
<text x="74.7" y="202.2">M(orta)</text>
</g>
<text font-size="3.1" x="110.3" y="190.1">Belirtilmemiş Toleranslar(DIN 7168 m T) göredir.</text>
<g font-size="2.8">
<text x="194.6" y="186.2">Ç-4140</text>
<text x="96.5" y="193.9">&gt;3-6</text>
<text x="107.1" y="198">±0.1</text>
<text x="107.5" y="194.2">&gt;6-30</text>
<text x="116.1" y="194.2">&gt;30-120</text>
<text x="127.2" y="194.2">&gt;120-400</text>
<text x="138.4" y="194.2">&gt;400-1000</text>
<text x="150.6" y="194.2">&gt;1000-2000</text>
<text x="164.2" y="194.2">&gt;2000-4000</text>
<text x="167.2" y="198">±0.8</text>
<text x="84.6" y="198.2">±0.05</text>
<text x="84.7" y="201.9">±0.1</text>
<text x="95.9" y="201.9">±0.1</text>
<text x="96.1" y="198.1">±0.05</text>
<text x="106.8" y="201.9">±0.2</text>
<text x="117.2" y="202">±0.3</text>
<text x="117.5" y="198.1">±0.15</text>
<text x="129" y="201.9">±0.5</text>
<text x="129.3" y="198">±0.2</text>
<text x="140.8" y="201.9">±0.8</text>
<text x="141.1" y="198">±0.3</text>
<text x="153" y="201.9">±1.2</text>
<text x="153.3" y="198">±0.5</text>
<text x="166.9" y="201.8">±2.0</text>
</g>
<g font-size="2.8" fill="#0000e8">
<text x="8.9" y="193.8">Gereksinimler:</text>
<text x="8.9" y="196.6">1.Tüm kenarlar çapaksız ve keskin olmalıdır;</text>
<text x="8.9" y="199.5">2.Belirtilmemiş pah C0.2-C0.8,dir. ve radyüs R0.2-R0.8dir.</text>
<text x="8.9" y="202.3">3.Belirtilmemiş toleranslar (DIN 7168 ) M sınıfına göredir.</text>
</g>
<g font-size="2.6" fill="#00f">
<text x="272.3" y="194.3">Genel Tolerans</text>
<text x="176.9" y="202.3">SON KAYIT:</text>
<text x="267.3" y="202.3">DIN 7168 m T</text>
</g>
<text font-size="2.6" x="284" y="202">1:2</text>
<g font-size="2.5" fill="#00f">
<text x="177" y="178.2">Parça Kodu:</text>
<text x="177" y="182.4">Parça Adı:</text>
<text x="176.9" y="186.2">Hammadde Adı:</text>
<text x="177" y="189.7">Kaplama Şekli:</text>
<text x="230.5" y="190.2">Ağırlık:</text>
<text x="230.5" y="186.2">Sip. Ölçüsü</text>
<text x="176.9" y="193.9">Isıl İşlem:</text>
<text x="177" y="197.8">Çizen:</text>
<text x="230.4" y="197.8">Onay:</text>
<text x="230.6" y="194.3">Ü. Kodu:</text>
<text x="230.9" y="202.1">Vers. :</text>
<text x="250.7" y="202.3">Ü.Adet:</text>
</g>
<text font-size="2.5" x="6.1" y="205.5">D:\Onedrive\OneDrive - gazi.edu.tr\My_Design\Arsiv\80_Dizme_Mekanizma\</text>
<text font-size="2.2" x="194.8" y="202.1">11 Şubat 2022 Cuma 10:49:28</text>
</svg>
